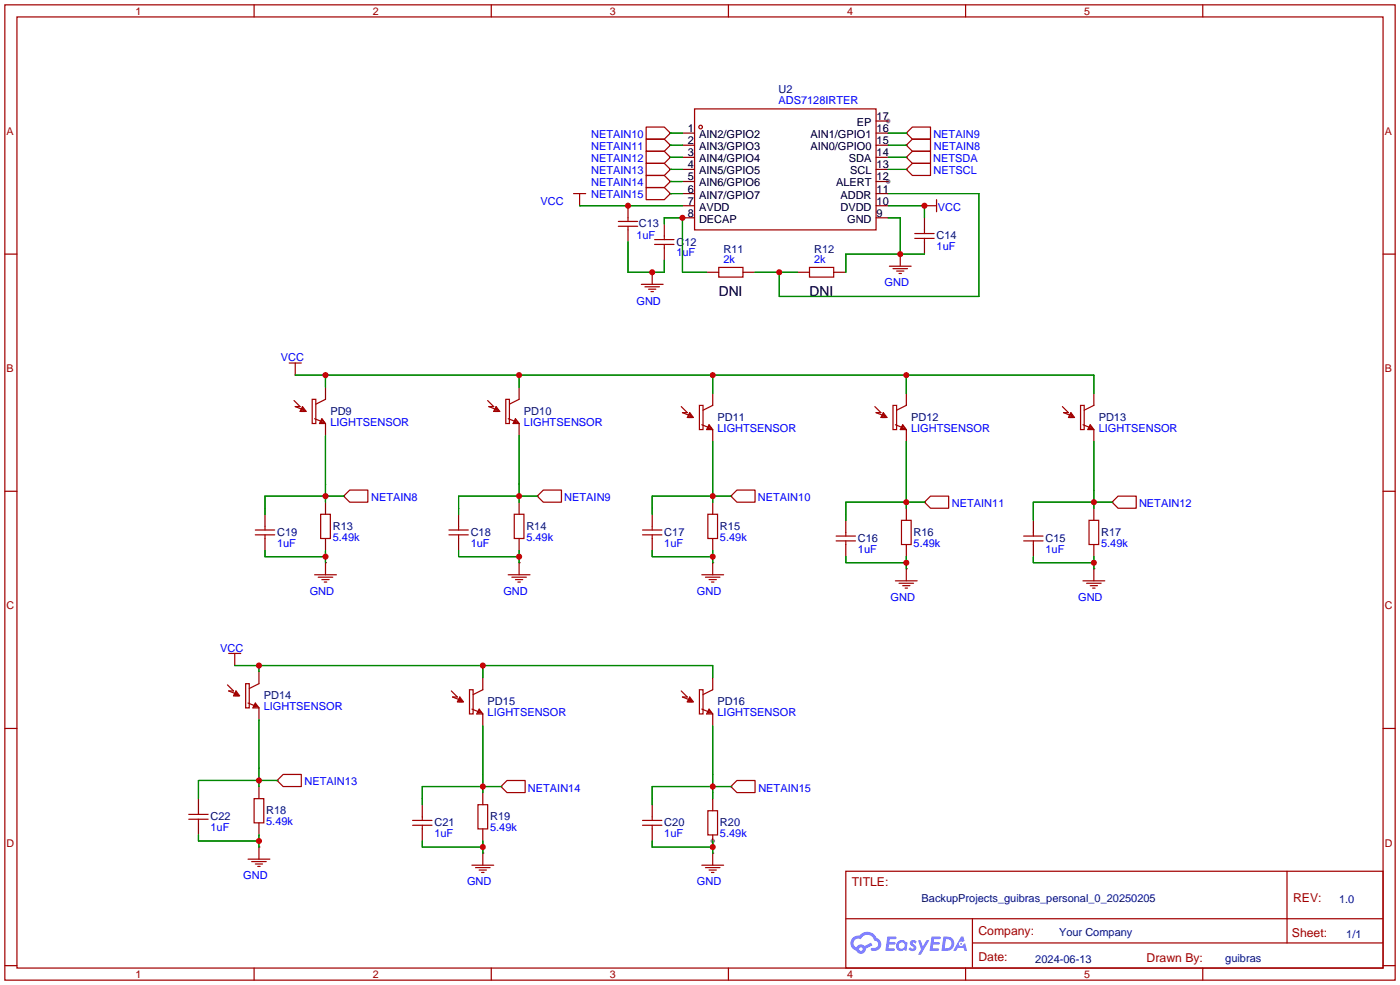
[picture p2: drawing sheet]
<svg xmlns="http://www.w3.org/2000/svg" width="294mm" height="207mm" viewBox="0 0 294 207" stroke-linecap="round" stroke-linejoin="round" font-family="sans-serif">
<g fill="#999">
<circle cx="186.4" cy="38.1" r=".51"/>
<circle cx="186.4" cy="25.4" r=".51"/>
<circle cx="149.6" cy="176.5" r=".51"/>
</g>
<g fill="none" stroke="#a10000" stroke-width=".25">
<path d="M1 1h291.9v204.7h-291.9zM3.6 3.6h286.7v199.6h-286.7zM53.3 1v2.6M103.1 1v2.6M152.9 1v2.6M202.7 1v2.6M252.5 1v2.6M1 53.3h2.6M290.3 53.3h2.6M1 103.1h2.6M290.3 103.1h2.6M1 152.9h2.6"/>
<path d="M290.3 152.9h2.6M177.5 182.9h112.8v20.3h-112.8zM177.6 192.8h112.6M204.1 197.9h86.1M204.1 192.8v10.2M270.2 182.9v15M1 202.7h2.6M53.3 203.2v2.5M103.1 203.2v2.5M152.9 203.2v2.5M202.7 203.2v2.5M252.5 203.2v2.5"/>
<path d="M290.3 202.7h2.6"/>
</g>
<g fill="#5487ff">
<path d="M191.2 197.5l.5-.2 .4 .1 .3 .3-.2 .4a.33 .33 0 0 0-.3-.3 .33 .33 0 0 0-.4 .1l.1 .1a.86 .86 0 0 1 .7 .7 .86 .86 0 0 1-.3 .8l-.7 .1-.6-.4 .4-.4 .5 .3 .2-.1v-.2a.88 .88 0 0 1-.6-1.3z"/>
<path d="M192.7 197.4h.6l.4 1.3 .8-1.3h.6l-1.8 3h-.6l.6-1.1z"/>
<path d="M186.3 196.6h1.6l.3 .1-.1 .4h-1.3l-.1 .6h1.1l.2 .3-.3 .3h-1.1l-.1 .8h1.2l.1 .2-.1 .2-1.8 .1z"/>
<path d="M195.6 196.6h1.6l.2 .1v.4h-1.3l-.1 .6h1.1l.2 .3-.3 .3h-1.1l-.1 .8h1.2l.1 .2-.1 .2-1.9 .1z"/>
<path d="M201.7 196.6h.5l.3 .9-.5 .2a.5 .5 0 0 0-.7 .2 .5 .5 0 0 0 .3 .7 .5 .5 0 0 0 .6-.4l.4-.2 .4 1.6h-.6l-.1-.7h-1.2l-.4 .7h-.6z"/>
<path d="M198 196.6l-.4 3h1a1.51 1.51 0 0 0 1.7-1.5 1.51 1.51 0 0 0-1.8-1.5zM198.6 197.1a1.02 1.02 0 0 1 1.1 1.2 1.02 1.02 0 0 1-1.4 .8z"/>
<path d="M188.5 197.6a1.11 1.11 0 0 0-.3 1.6 1.11 1.11 0 0 0 1.6 .2l.5 .2 .2-1.7-.4-.2a1.02 1.02 0 0 0-1.6-.1zM188.6 198.5a.67 .67 0 0 1 1.3 0 .67 .67 0 0 1-1.3 0z"/>
<path d="M179 196.9a1.58 1.58 0 0 0 .8 2.6 1.01 1.01 0 0 0 1.1 .7 1.01 1.01 0 0 0 .8-1.1l1.4-.7-.3-.5-1.3 .7a1.03 1.03 0 0 0-1.7 .3 1 1 0 0 1-.5-1.4 1 1 0 0 1 1.4-.3 1.49 1.49 0 0 1 1.5-1 1.49 1.49 0 0 1 1.4 1.2 .82 .82 0 0 1 .7 1.1 .82 .82 0 0 1-1.2 .5l-.3 .1v.3a1.4 1.4 0 0 0 2-.6 1.4 1.4 0 0 0-.8-1.9 2.19 2.19 0 0 0-3.7-.5l-.8 .1zM180.3 199.2a.4 .4 0 0 1 .8 0 .4 .4 0 0 1-.8 0z"/>
<circle cx="201.8" cy="198.1" r=".19"/>
</g>
<g fill="none" stroke="#a10000" stroke-width=".25">
<path d="M135.6 26.7h3.8l1.3 1.2-1.3 1.3h-3.8zM135.6 29.2h3.8l1.3 1.3-1.3 1.3h-3.8zM135.6 31.8h3.8l1.3 1.2-1.3 1.3h-3.8zM135.6 34.3h3.8l1.3 1.3-1.3 1.2h-3.8zM135.6 36.8h3.8l1.3 1.3-1.3 1.3h-3.8zM135.6 39.4h3.8l1.3 1.2-1.3 1.3h-3.8zM145.8 22.9h38.1v25.4h-38.1zM190.2 33l1.3-1.2h3.8v2.5h-3.8zM191.5 26.7h3.8v2.5h-3.8l-1.3-1.3zM191.5 29.2h3.8v2.6h-3.8l-1.3-1.3zM191.5 34.3h3.8v2.5h-3.8l-1.3-1.2zM120.4 40.6h2.5"/>
<path d="M121.7 40.6v2.6M129.8 46.5h4.1M129.8 47.5h4.1M131.8 45.7v.8M131.8 47.5v.8M134.6 59.7h4.6M136.9 57.2v2.5M137.4 51.3h4.1M137.4 50.3h4.1M139.4 49.5v.8M139.4 51.3v.8M150.9 56.1h5.1v2.1h-5.1z"/>
<path d="M169.9 56.1h5.1v2.1h-5.1zM186.7 55.9h4.6M187.5 56.4h3M188.2 56.9h1.5M188.7 57.4h.5M189 53.3v2.6M192 50h4.1M192 49h4.1M194.1 48.3v.7M194.1 50v.8M194.1 43.2h2.5M196.6 41.9v2.6"/>
<path d="M60.7 76.2h2.5M62 76.2v2.5M135.4 60.2h3M136.1 60.7h1.6M136.7 61.2h.5M61.7 84.1l1.3 1.2h-1l1.2 .6M63.5 85.3l.8 1.1h-1.3zM63.5 85.9l.3 .2h-.6l.3-.5 .5 .8M65.5 83.8h.8v5.1h-.8zM66 87.9l1.3 .5M67.6 87.9l.7 1h-1.2zM67.6 88.1l.5 .5h-.8z"/>
<path d="M67.6 88.4v.2M68.3 83.8l-2 1M102.4 84.1l1.2 1.2h-1l1.3 .6M104.1 85.3l.8 1.1h-1.3zM104.1 85.9l.3 .2h-.5l.2-.5 .5 .8M106.2 83.8h.7v5.1h-.7zM106.7 87.9l1.2 .5M108.2 87.9l.8 1h-1.3zM108.2 88.1l.5 .5h-.8zM108.2 88.4v.2M109 83.8l-2.1 1M143 85.3l1.3 1.3h-1l1.2 .5"/>
<path d="M144.8 86.6l.7 1h-1.2zM144.8 87.1l.2 .3h-.5l.3-.5 .5 .7M146.8 85.1h.8v5.1h-.8zM147.3 89.2l1.3 .5M148.8 89.2l.8 1h-1.3zM148.8 89.4l.6 .5h-.8zM148.8 89.7v.2M149.6 85.1l-2 1M183.6 85.3l1.3 1.3h-1l1.3 .5M185.4 86.6l.8 1h-1.3zM185.4 87.1l.3 .3h-.5l.2-.5 .5 .7M187.5 85.1h.7v5.1h-.7z"/>
<path d="M188 89.2l1.2 .5M189.5 89.2l.7 1h-1.2zM189.5 89.4l.5 .5h-.8zM189.5 89.7v.2M190.2 85.1l-2 1M223 85.3l1.3 1.3h-1l1.2 .5M224.8 86.6l.8 1h-1.3zM224.8 87.1l.2 .3h-.5l.3-.5 .5 .7M226.8 85.1h.8v5.1h-.8zM227.3 89.2l1.3 .5M228.9 89.2l.7 1h-1.3zM228.9 89.4l.5 .5h-.8z"/>
<path d="M228.9 89.7v.2M229.6 85.1l-2 1M53.6 112.3h4.1M53.6 111.3h4.1M55.6 110.5v.8M55.6 112.3v.7M67.3 108h2v5h-2zM68.3 118.1v2.6M72.1 104.1l1.3-1.2h3.8v2.5h-3.8zM94.2 112.3h4.1M94.2 111.3h4.1M96.3 110.5v.8"/>
<path d="M96.3 112.3v.7M107.9 108h2.1v5h-2.1zM109 118.1v2.6M112.8 104.1l1.2-1.2h3.9v2.5h-3.9zM134.9 112.3h4M134.9 111.3h4M136.9 110.5v.8M136.9 112.3v.7M148.6 108h2v5h-2zM149.6 118.1v2.6M153.4 104.1l1.3-1.2h3.8v2.5h-3.8zM175.5 113.5h4.1"/>
<path d="M175.5 112.5h4.1M177.5 111.8v.7M177.5 113.5v.8M189.2 109.2h2.1v5.1h-2.1zM190.2 119.4v2.5M195.3 104.1h3.8v2.6h-3.8l-1.2-1.3zM214.9 113.5h4M214.9 112.5h4M216.9 111.8v.7M216.9 113.5v.8M228.6 109.2h2v5.1h-2zM229.6 119.4v2.5"/>
<path d="M233.4 105.4l1.3-1.3h3.8v2.6h-3.8zM48 137.2h2.5M49.3 137.2v2.5M66 120.7h4.6M66.8 121.2h3M67.6 121.7h1.5M68.1 122.2h.5M106.7 120.7h4.6M107.4 121.2h3.1M108.2 121.7h1.5M108.7 122.2h.5M147.3 120.7h4.6"/>
<path d="M148.1 121.2h3M148.8 121.7h1.6M149.4 122.2h.5M188 121.9h4.5M188.7 122.4h3.1M189.5 122.9h1.5M190 123.4h.5M227.3 121.9h4.6M228.1 122.4h3M228.9 122.9h1.5M229.4 123.4h.5M47.8 143.8l1.2 1.2h-1l1.3 .5"/>
<path d="M49.5 145l.8 1.1h-1.3zM49.5 145.5l.3 .3h-.5l.2-.5 .5 .8M51.6 143.5h.7v5.1h-.7zM52.1 147.6l1.2 .5M53.6 147.6l.8 1h-1.3zM53.6 147.8l.5 .5h-.8zM53.6 148.1v.2M54.4 143.5l-2.1 1M94.7 145l1.3 1.3h-1l1.3 .5M96.5 146.3l.8 1h-1.3zM96.5 146.8l.3 .3h-.5l.2-.5 .5 .7M98.6 144.8h.7v5.1h-.7z"/>
<path d="M99.1 148.8l1.2 .6M100.6 148.8l.7 1.1h-1.2zM100.6 149.1l.5 .5h-.8zM100.6 149.4v.2M101.3 144.8l-2 1M143 145l1.3 1.3h-1l1.2 .5M144.8 146.3l.7 1h-1.2zM144.8 146.8l.2 .3h-.5l.3-.5 .5 .7M146.8 144.8h.8v5.1h-.8zM147.3 148.8l1.3 .6M148.8 149.4v.2M148.8 148.8l.8 1.1h-1.3z"/>
<path d="M148.8 149.1l.6 .5h-.8zM149.6 144.8l-2 1M39.6 172h4.1M39.6 170.9h4.1M41.7 170.2v.7M41.7 172v.7M53.3 167.6h2.1v5.1h-2.1zM54.4 177.8v2.5M59.4 162.6h3.8v2.5h-3.8l-1.2-1.3zM86.6 173.2h4.1M86.6 172.2h4.1M88.6 171.5v.7"/>
<path d="M88.6 173.2v.8M100.3 168.9h2.1v5.1h-2.1zM101.3 179.1v2.5M105.2 165.1l1.2-1.3h3.8v2.6h-3.8zM134.9 173.2h4M134.9 172.2h4M136.9 171.5v.7M136.9 173.2v.8M148.6 170.2h2v5.1h-2zM149.6 179.1v2.5M153.4 165.1l1.3-1.3h3.8v2.6h-3.8zM52.1 180.3h4.5"/>
<path d="M52.8 180.8h3.1M53.6 181.4h1.5M54.1 181.9h.5M99.1 181.6h4.5M99.8 182.1h3.1M100.6 182.6h1.5M101.1 183.1h.5M147.3 181.6h4.6M148.1 182.1h3M148.8 182.6h1.6M149.4 183.1h.5"/>
<circle cx="147.1" cy="26.7" r=".38"/>
</g>
<g fill="none" stroke="#870000" stroke-width=".25">
<path d="M140.7 27.9h.1M140.7 30.5h.1M140.7 33h.1M140.7 35.6h.1M140.7 38.1h.1M143.3 27.9h2.5M143.3 30.5h2.5M143.3 33h2.5M143.3 35.6h2.5M143.3 38.1h2.5M183.9 27.9h2.5M183.9 30.5h2.5"/>
<path d="M183.9 33h2.5M183.9 35.6h2.5M183.9 38.1h2.5M183.9 25.4h2.5M190.2 27.9h.1M190.2 30.5h.1M190.2 33h.1M190.2 35.6h.1M121.7 43.2h.1M131.8 43.2v2.5M131.8 48.3v2.5M136.9 57.2h.1"/>
<path d="M139.4 47v2.5M139.4 52.1v2.5M140.7 40.6h.1M143.3 40.6h2.5M143.3 43.2h2.5M143.3 45.7h2.5M148.3 57.2h2.6M156 57.2h2.5M167.4 57.2h2.5M175 57.2h2.5M183.9 40.6h2.5M183.9 43.2h2.5"/>
<path d="M183.9 45.7h2.5M189 53.3h.1M194.1 43.2h.1M194.1 45.7v2.6M194.1 50.8v2.5M62 78.7h.1M68.3 81.3v2.5M68.3 88.9v2.5M109 81.3v2.5M109 88.9v2.5M149.6 82.6v2.5M149.6 90.2v2.5"/>
<path d="M190.2 82.6v2.5M190.2 90.2v2.5M229.6 82.6v2.5M229.6 90.2v2.5M55.6 108v2.5M55.6 113v2.6M68.3 118.1h.1M68.3 105.4v2.6M68.3 113v2.6M72.1 104.1h.1M96.3 108v2.5M96.3 113v2.6"/>
<path d="M109 118.1h.1M109 105.4v2.6M109 113v2.6M112.8 104.1h.1M136.9 108v2.5M136.9 113v2.6M149.6 118.1h.1M149.6 105.4v2.6M149.6 113v2.6M153.4 104.1h.1M177.5 109.2v2.6M177.5 114.3v2.5"/>
<path d="M190.2 119.4h.1M190.2 106.7v2.5M190.2 114.3v2.5M194.1 105.4h.1M216.9 109.2v2.6M216.9 114.3v2.5M229.6 119.4h.1M229.6 106.7v2.5M229.6 114.3v2.5M233.4 105.4h.1M49.3 139.7h.1M54.4 141v2.5"/>
<path d="M54.4 148.6v2.5M101.3 142.2v2.6M101.3 149.9v2.5M149.6 142.2v2.6M149.6 149.9v2.5M41.7 167.6v2.6M41.7 172.7v2.6M54.4 177.8h.1M54.4 165.1v2.5M54.4 172.7v2.6M58.2 163.8h.1M88.6 168.9v2.6"/>
<path d="M88.6 174v2.5M101.3 179.1h.1M101.3 166.4v2.5M101.3 174v2.5M105.2 165.1h.1M136.9 168.9v2.6M136.9 174v2.5M149.6 179.1h.1M149.6 167.6v2.6M149.6 175.3v2.5M153.4 165.1h.1"/>
</g>
<g fill="none" stroke="#008700" stroke-width=".25">
<path d="M140.7 27.9h2.6M140.7 30.5h2.6M140.7 33h2.6M140.7 35.6h2.6M140.7 38.1h2.6M186.4 27.9h3.8M186.4 30.5h3.8M186.4 33h3.8M186.4 35.6h3.8M121.7 43.2h21.6M131.8 50.8v6.4h7.6v-2.6M139.4 47v-1.3h3.9v11.5h5"/>
<path d="M140.7 40.6h2.6M158.5 57.2h8.9M186.4 45.7h2.6v7.6M186.4 43.2h7.7v2.5M186.4 40.6h19.1v21.6h-41.9v-5M194.1 53.3h-16.6v3.9M62 78.7h167.6v3.9M68.3 78.7v2.6M109 78.7v2.6M149.6 78.7v3.9M190.2 78.7v3.9M68.3 91.4v14"/>
<path d="M109 91.4v14M149.6 92.7v12.7M190.2 92.7v14M229.6 92.7v14M55.6 115.6v1.2h12.7M68.3 115.6v2.5M72.1 104.1h-16.5v3.9M96.3 115.6v1.2h12.7M109 115.6v2.5M112.8 104.1h-16.5v3.9M136.9 115.6v1.2h12.7M149.6 115.6v2.5"/>
<path d="M153.4 104.1h-16.5v3.9M177.5 116.8v1.3h12.7M190.2 116.8v2.6M194.1 105.4h-16.6v3.8M216.9 116.8v1.3h12.7M229.6 116.8v2.6M233.4 105.4h-16.5v3.8M49.3 139.7h100.3v2.5M54.4 139.7v1.3M101.3 139.7v2.5M54.4 151.1v14M101.3 152.4v14"/>
<path d="M149.6 152.4v15.2M41.7 175.3v1.2h12.7M54.4 175.3v2.5M58.2 163.8h-16.5v3.8M88.6 176.5v1.3h12.7M101.3 176.5v2.6M105.2 165.1h-16.6v3.8M136.9 176.5v1.3h12.7M149.6 176.5v2.6M153.4 165.1h-16.5v3.8"/>
</g>
<g fill="#c00">
<circle cx="143.3" cy="45.7" r=".63"/>
<circle cx="131.8" cy="43.2" r=".63"/>
<circle cx="136.9" cy="57.1" r=".63"/>
<circle cx="194.1" cy="43.2" r=".63"/>
<circle cx="189" cy="53.3" r=".63"/>
<circle cx="163.6" cy="57.1" r=".63"/>
<circle cx="229.6" cy="105.4" r=".63"/>
<circle cx="190.2" cy="105.4" r=".63"/>
<circle cx="149.6" cy="104.1" r=".63"/>
<circle cx="109" cy="104.1" r=".63"/>
<circle cx="68.3" cy="104.1" r=".63"/>
<circle cx="190.2" cy="78.7" r=".63"/>
<circle cx="149.6" cy="78.7" r=".63"/>
<circle cx="109" cy="78.7" r=".63"/>
<circle cx="68.3" cy="78.7" r=".63"/>
<circle cx="229.6" cy="118.1" r=".63"/>
<circle cx="190.2" cy="118.1" r=".63"/>
<circle cx="149.6" cy="116.8" r=".63"/>
<circle cx="109" cy="116.8" r=".63"/>
<circle cx="68.3" cy="116.8" r=".63"/>
<circle cx="54.4" cy="163.8" r=".63"/>
<circle cx="101.3" cy="165.1" r=".63"/>
<circle cx="149.6" cy="165.1" r=".63"/>
<circle cx="101.3" cy="139.7" r=".63"/>
<circle cx="54.4" cy="139.7" r=".63"/>
<circle cx="149.6" cy="177.8" r=".63"/>
<circle cx="101.3" cy="177.8" r=".63"/>
<circle cx="54.4" cy="176.5" r=".63"/>
</g>
<g font-size="2.9">
<text x="150.9" y="62.1">DNI</text>
<text x="169.9" y="62.1">DNI</text>
</g>
<g font-size="2.6" fill="#a00000">
<text x="178.8" y="186.1">TITLE:</text>
<text x="271.4" y="189.4">REV:</text>
<text x="205.4" y="196.3">Company:</text>
<text x="271.2" y="196.7">Sheet:</text>
<text x="205.4" y="201.8">Date:</text>
<text x="240.7" y="201.9">Drawn By:</text>
</g>
<g font-size="2.3" fill="#000080">
<text x="163.4" y="19.6">U2</text>
<text x="134.1" y="47.7">C13</text>
<text x="142" y="51.6">C12</text>
<text x="151.8" y="53.1">R11</text>
<text x="170.9" y="53.1">R12</text>
<text x="196.6" y="50.2">C14</text>
<text x="69.3" y="87.1">PD9</text>
<text x="110" y="87.1">PD10</text>
<text x="150.6" y="88.3">PD11</text>
<text x="191.3" y="88.3">PD12</text>
<text x="230.6" y="88.3">PD13</text>
<text x="58.2" y="112.5">C19</text>
<text x="69.8" y="111.2">R13</text>
<text x="98.8" y="112.5">C18</text>
<text x="110.5" y="111.2">R14</text>
<text x="139.4" y="112.5">C17</text>
<text x="151.1" y="111.2">R15</text>
<text x="180.1" y="113.8">C16</text>
<text x="191.8" y="112.5">R16</text>
<text x="219.5" y="113.8">C15</text>
<text x="231.1" y="112.5">R17</text>
<text x="55.4" y="146.7">PD14</text>
<text x="102.4" y="148">PD15</text>
<text x="150.6" y="148">PD16</text>
<text x="44.2" y="172.2">C22</text>
<text x="55.9" y="170.9">R18</text>
<text x="91.2" y="173.5">C21</text>
<text x="102.9" y="172.2">R19</text>
<text x="139.4" y="173.5">C20</text>
<text x="151.1" y="173.4">R20</text>
<text x="193.5" y="189.4">BackupProjects_guibras_personal_0_20250205</text>
<text x="281.1" y="189.5">1.0</text>
<text x="222.3" y="196.4">Your Company</text>
<text x="282.6" y="197">1/1</text>
<text x="217.3" y="202">2024-06-13</text>
<text x="257.2" y="202">guibras</text>
</g>
<g font-size="2.3" fill="#00f">
<text x="163.4" y="21.9">ADS7128IRTER</text>
<text x="124.1" y="28.9">NETAIN10</text>
<text x="195.9" y="29">NETAIN9</text>
<text x="124.1" y="31.5">NETAIN11</text>
<text x="124.1" y="34">NETAIN12</text>
<text x="195.9" y="34">NETSDA</text>
<text x="196" y="31.5">NETAIN8</text>
<text x="124.1" y="36.5">NETAIN13</text>
<text x="124.1" y="39.1">NETAIN14</text>
<text x="124.1" y="41.6">NETAIN15</text>
<text x="196" y="36.5">NETSCL</text>
<text x="113.5" y="43.1">VCC</text>
<text x="196.8" y="44.4">VCC</text>
<text x="133.6" y="50.3">1uF</text>
<text x="142" y="53.8">1uF</text>
<text x="196.6" y="52.5">1uF</text>
<text x="151.8" y="55.3">2k</text>
<text x="170.9" y="55.3">2k</text>
<text x="133.6" y="63.9">GND</text>
<text x="185.7" y="60.1">GND</text>
<text x="58.9" y="75.9">VCC</text>
<text x="69.3" y="89.4">LIGHTSENSOR</text>
<text x="110" y="89.4">LIGHTSENSOR</text>
<text x="150.6" y="90.7">LIGHTSENSOR</text>
<text x="191.3" y="90.7">LIGHTSENSOR</text>
<text x="230.6" y="90.7">LIGHTSENSOR</text>
<text x="77.9" y="105.2">NETAIN8</text>
<text x="118.4" y="105.2">NETAIN9</text>
<text x="159.1" y="105.2">NETAIN10</text>
<text x="199.8" y="106.5">NETAIN11</text>
<text x="239.1" y="106.5">NETAIN12</text>
<text x="69.8" y="113.5">5.49k</text>
<text x="110.5" y="113.5">5.49k</text>
<text x="151.1" y="113.5">5.49k</text>
<text x="58.2" y="114.7">1uF</text>
<text x="98.8" y="114.7">1uF</text>
<text x="139.4" y="114.7">1uF</text>
<text x="180.1" y="116">1uF</text>
<text x="191.8" y="114.8">5.49k</text>
<text x="219.5" y="116">1uF</text>
<text x="231.1" y="114.8">5.49k</text>
<text x="65" y="124.9">GND</text>
<text x="105.7" y="124.9">GND</text>
<text x="146.3" y="124.9">GND</text>
<text x="186.9" y="126.1">GND</text>
<text x="226.3" y="126.1">GND</text>
<text x="46.2" y="136.8">VCC</text>
<text x="55.4" y="149.1">LIGHTSENSOR</text>
<text x="102.4" y="150.3">LIGHTSENSOR</text>
<text x="150.6" y="150.3">LIGHTSENSOR</text>
<text x="63.9" y="164.9">NETAIN13</text>
<text x="110.8" y="166.1">NETAIN14</text>
<text x="159.2" y="166.1">NETAIN15</text>
<text x="55.9" y="173.2">5.49k</text>
<text x="44.2" y="174.4">1uF</text>
<text x="91.2" y="175.7">1uF</text>
<text x="102.9" y="174.4">5.49k</text>
<text x="139.4" y="175.7">1uF</text>
<text x="151.1" y="175.7">5.49k</text>
<text x="51.1" y="184.6">GND</text>
<text x="98" y="185.8">GND</text>
<text x="146.3" y="185.8">GND</text>
</g>
<g font-size="2.3">
<text x="144.4" y="27.7">1</text>
<text x="146.7" y="29">AIN2/GPIO2</text>
<text x="170.1" y="29">AIN1/GPIO1</text>
<text x="179.9" y="26.4">EP</text>
<text x="184" y="27.7">16</text>
<text x="184" y="25.2">17</text>
<text x="144.4" y="30.3">2</text>
<text x="144.4" y="32.8">3</text>
<text x="144.4" y="35.3">4</text>
<text x="146.7" y="31.5">AIN3/GPIO3</text>
<text x="146.7" y="34.1">AIN4/GPIO4</text>
<text x="170.1" y="31.5">AIN0/GPIO0</text>
<text x="178.2" y="34.1">SDA</text>
<text x="184" y="35.3">13</text>
<text x="184" y="32.8">14</text>
<text x="184" y="30.3">15</text>
<text x="144.4" y="37.9">5</text>
<text x="144.4" y="40.4">6</text>
<text x="146.7" y="36.6">AIN5/GPIO5</text>
<text x="146.7" y="39.1">AIN6/GPIO6</text>
<text x="146.7" y="41.7">AIN7/GPIO7</text>
<text x="175.5" y="39.1">ALERT</text>
<text x="176.4" y="41.7">ADDR</text>
<text x="178.5" y="36.6">SCL</text>
<text x="184" y="40.4">11</text>
<text x="184" y="37.9">12</text>
<text x="144.4" y="43">7</text>
<text x="144.4" y="45.5">8</text>
<text x="146.7" y="44.2">AVDD</text>
<text x="146.7" y="46.8">DECAP</text>
<text x="176.4" y="44.2">DVDD</text>
<text x="177.8" y="46.8">GND</text>
<text x="184" y="45.5">9</text>
<text x="184" y="43">10</text>
</g>
<g font-size="2.2" fill="#a00000">
<text x="28.4" y="3.1">1</text>
<text x="78.2" y="3.1">2</text>
<text x="128" y="3.1">3</text>
<text x="177.8" y="3.1">4</text>
<text x="227.6" y="3.1">5</text>
<text x="1.4" y="28.3">A</text>
<text x="290.7" y="28.3">A</text>
<text x="1.4" y="78.1">B</text>
<text x="290.7" y="78.1">B</text>
<text x="1.4" y="127.9">C</text>
<text x="290.7" y="127.9">C</text>
<text x="1.4" y="177.7">D</text>
<text x="290.7" y="177.7">D</text>
<text x="28.4" y="205.3">1</text>
<text x="78.2" y="205.3">2</text>
<text x="128" y="205.3">3</text>
<text x="177.8" y="205.3">4</text>
<text x="227.6" y="205.3">5</text>
</g>
</svg>
